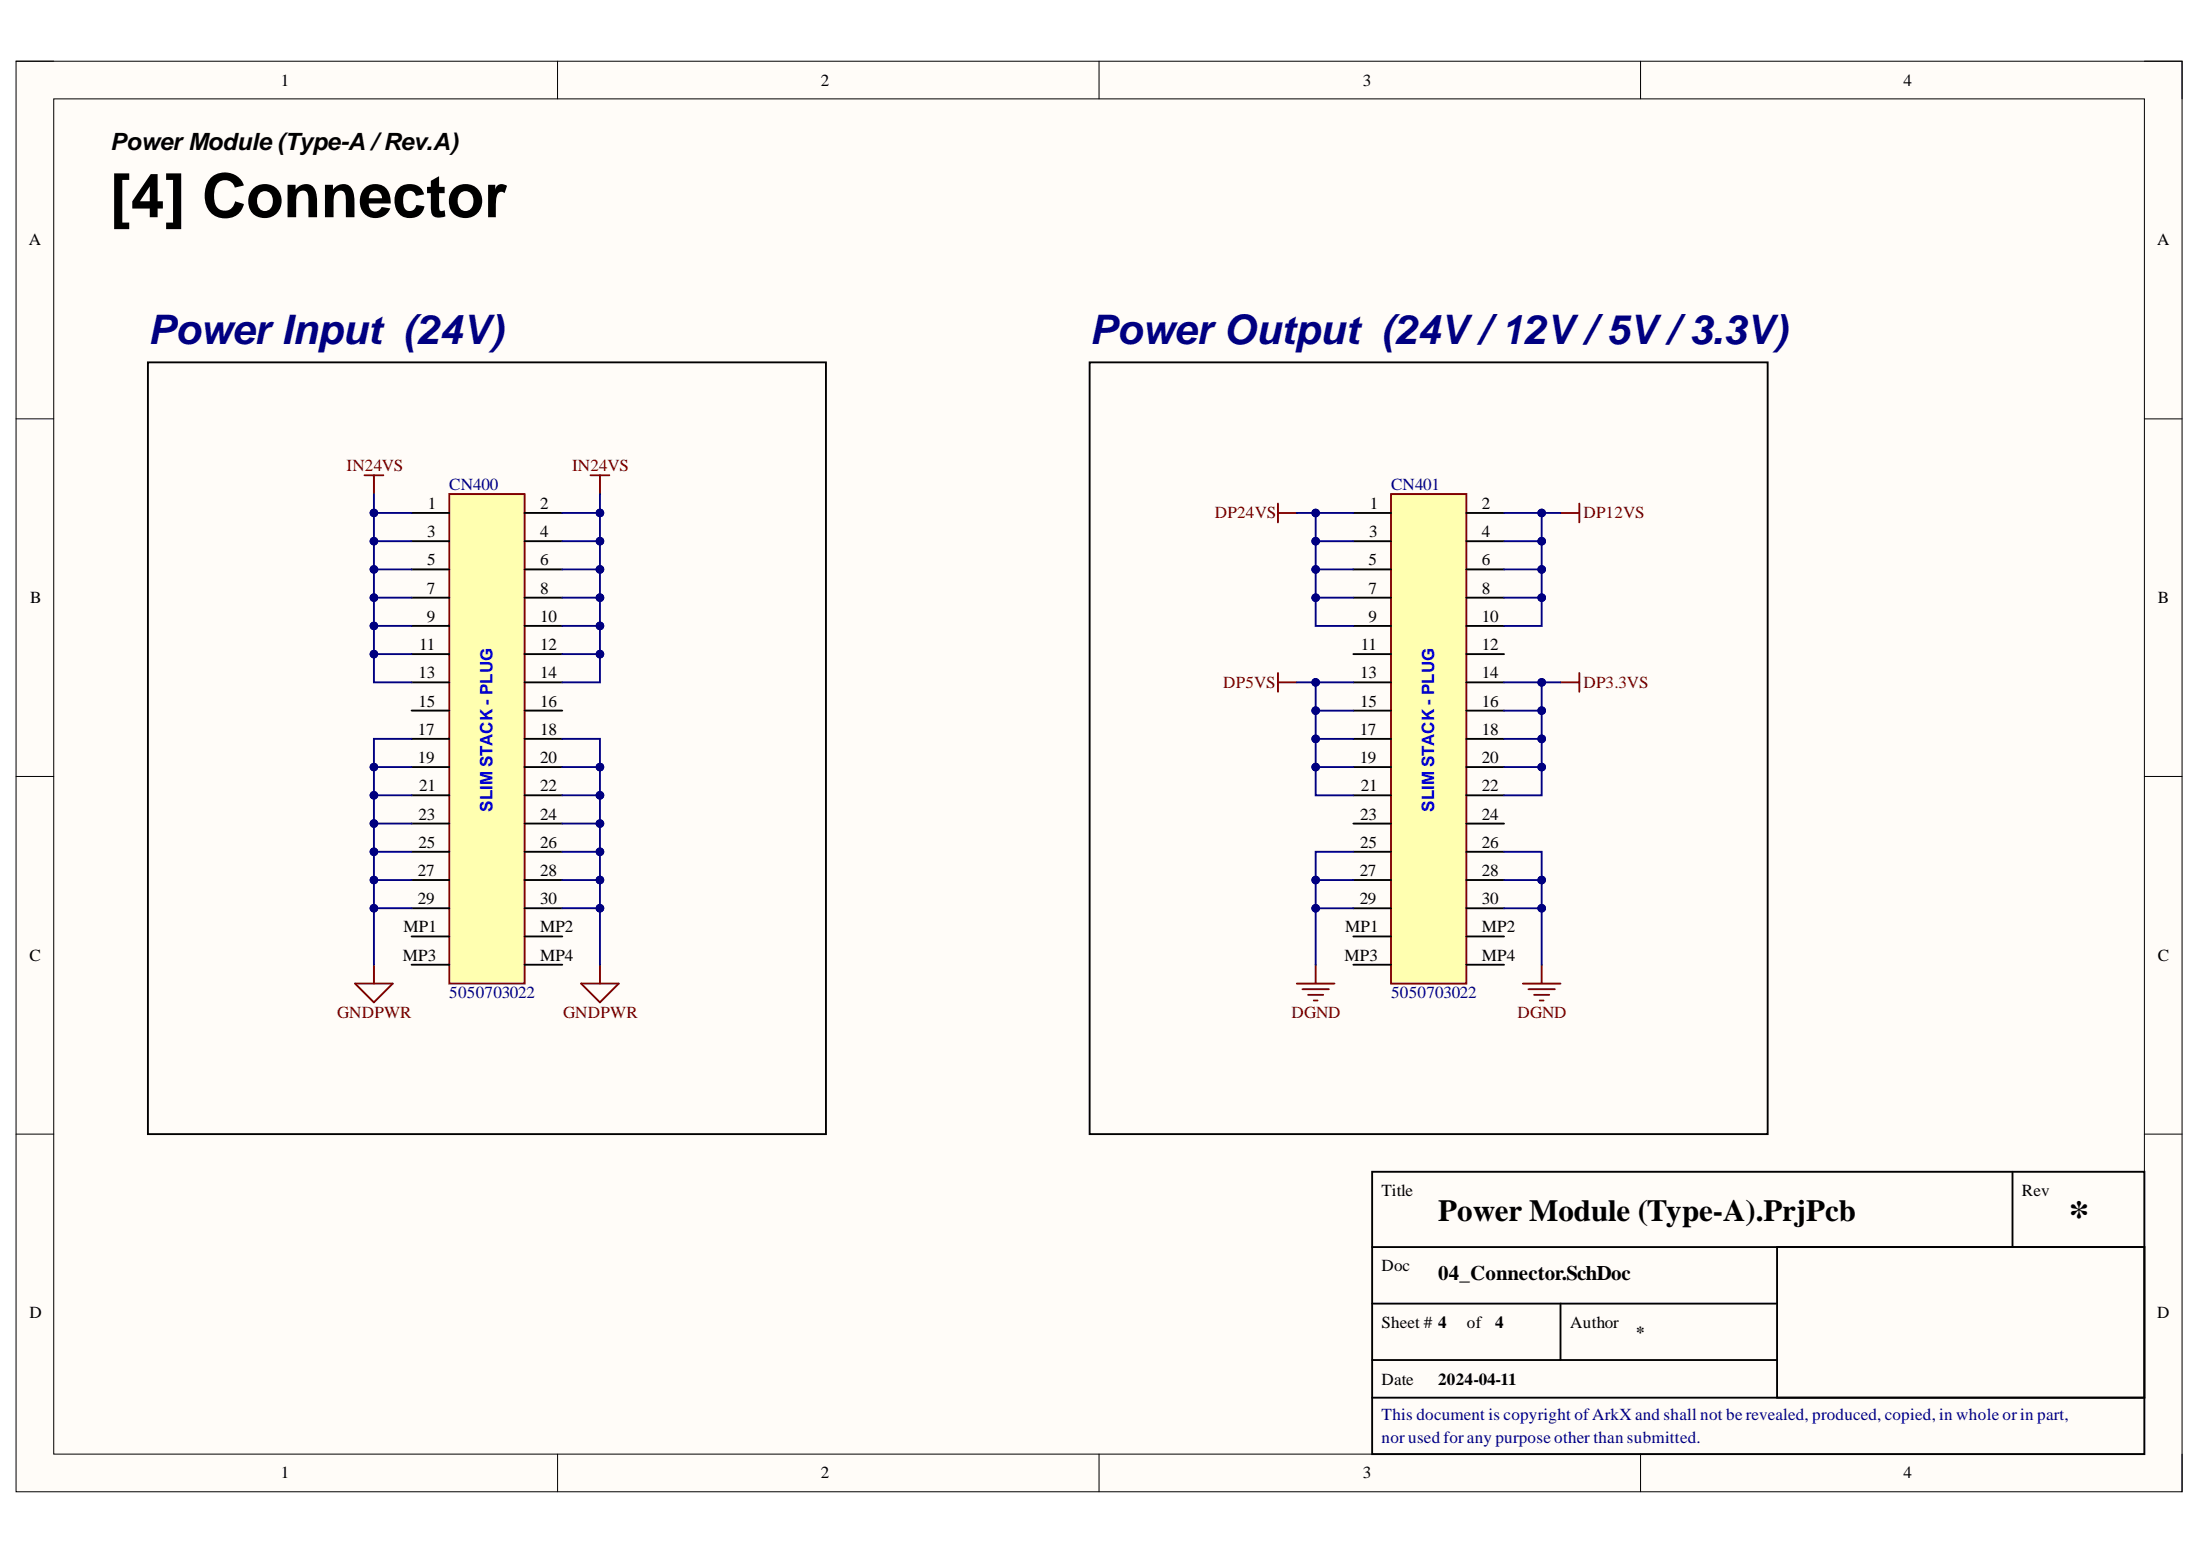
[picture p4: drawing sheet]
<svg xmlns="http://www.w3.org/2000/svg" width="297mm" height="210mm" viewBox="0 0 297 210" stroke-linecap="round" stroke-linejoin="round" font-family="sans-serif">
<path d="M2.2 8.3h292.4v193.1h-292.4z" fill-rule="evenodd" fill="#fffcf8"/>
<path d="M2.2 8.3h292.4v193.1h-292.4z" fill="none" stroke="#000" stroke-width=".14"/>
<path d="M7.3 13.3h282.2v183h-282.2z" fill-rule="evenodd" fill="#fffcf8"/>
<g fill="none" stroke="#000" stroke-width=".14">
<path d="M2.2 8.3h5.1M7.3 13.3h282.2v183h-282.2zM75.3 8.3v5M148.4 8.3v5M221.5 8.3v5M289.5 8.3h5.1v5M2.2 56.5h5.1M289.5 56.5h5.1M2.2 104.8h5.1M289.5 104.8h5.1M2.2 153.1h5.1M289.5 153.1h5.1"/>
<path d="M75.3 196.3v5.1M148.4 196.3v5.1M221.5 196.3v5.1M294.6 196.3v5.1"/>
</g>
<path d="M185.3 158.2h104.2v38.1h-104.2zM271.7 158.2v10.1M185.3 168.3h104.2M185.3 176h54.6M210.7 176v7.6M239.9 168.3h49.6v20.4h-49.6zM185.3 188.7h104.2M185.3 183.6h54.6" fill="none" stroke="#000" stroke-width=".25"/>
<path d="M60.7 66.7h10.1v66.1h-10.1z" fill-rule="evenodd" fill="#ffffb0"/>
<path d="M60.7 66.7h10.1v66.1h-10.1z" fill="none" stroke="#800000" stroke-width=".25"/>
<g fill="none" stroke="#000" stroke-width=".25">
<path d="M55.6 69.2h5.1M55.6 73.1h5.1M55.6 76.9h5.1M70.8 69.2h5.1M70.8 73.1h5.1M70.8 76.9h5.1M55.6 80.7h5.1M55.6 84.5h5.1M55.6 88.3h5.1M55.6 92.1h5.1M55.6 95.9h5.1M55.6 99.7h5.1"/>
<path d="M70.8 80.7h5.1M70.8 84.5h5.1M70.8 88.3h5.1M70.8 92.1h5.1M70.8 95.9h5.1M70.8 99.7h5.1M55.6 103.5h5.1M55.6 107.4h5.1M55.6 111.2h5.1M55.6 115h5.1M55.6 118.8h5.1M70.8 103.5h5.1"/>
<path d="M70.8 107.4h5.1M70.8 111.2h5.1M70.8 115h5.1M70.8 118.8h5.1M55.6 122.6h5.1M55.6 126.4h5.1M55.6 130.2h5.1M70.8 122.6h5.1M70.8 126.4h5.1M70.8 130.2h5.1"/>
</g>
<path d="M187.8 66.7h10.2v66.1h-10.2z" fill-rule="evenodd" fill="#ffffb0"/>
<g fill="none" stroke="#800000" stroke-width=".25">
<path d="M49.2 64.2h2.6M50.5 64.2v2.5M79.7 64.2h2.6M81 64.2v2.5M172.5 68v2.5M172.6 69.2h2.5M187.8 66.7h10.2v66.1h-10.2zM210.7 69.2h2.5M213.2 68v2.5M172.5 90.8v2.6M172.6 92.1h2.5M210.7 92.1h2.5"/>
<path d="M213.2 90.8v2.6M47.9 132.8h5.1l-2.5 2.5zM50.5 130.2v2.6M78.5 132.8h5l-2.5 2.5zM81 130.2v2.6M175.1 132.8h5.1M175.9 133.5h3.5M176.6 134.3h2.1M177.4 135.1h.5M177.6 130.2v2.6M205.6 132.8h5.1M206.4 133.5h3.5"/>
<path d="M207.1 134.3h2.1M207.9 135.1h.5M208.2 130.2v2.6"/>
</g>
<g fill="none" stroke="#000" stroke-width=".25">
<path d="M20 48.9h91.5v104.2h-91.5zM182.7 69.2h5.1M182.7 73.1h5.1M182.7 76.9h5.1M198 69.2h5.1M198 73.1h5.1M198 76.9h5.1M182.7 80.7h5.1M182.7 84.5h5.1M182.7 88.3h5.1M182.7 92.1h5.1M182.7 95.9h5.1"/>
<path d="M182.7 99.7h5.1M198 80.7h5.1M198 84.5h5.1M198 88.3h5.1M198 92.1h5.1M198 95.9h5.1M198 99.7h5.1M182.7 103.5h5.1M182.7 107.4h5.1M182.7 111.2h5.1M182.7 115h5.1M182.7 118.8h5.1"/>
<path d="M198 103.5h5.1M198 107.4h5.1M198 111.2h5.1M198 115h5.1M198 118.8h5.1M182.7 122.6h5.1M182.7 126.4h5.1M182.7 130.2h5.1M198 122.6h5.1M198 126.4h5.1M198 130.2h5.1"/>
</g>
<path d="M50.5 118.8h5.1" fill="none" stroke="#000080" stroke-width=".25"/>
<circle cx="50.5" cy="118.8" r=".51" fill="#000080"/>
<circle cx="50.5" cy="118.8" r=".51" fill="none" stroke="#000080" stroke-width=".14"/>
<path d="M50.5 115h5.1" fill="none" stroke="#000080" stroke-width=".25"/>
<circle cx="50.5" cy="115" r=".51" fill="#000080"/>
<circle cx="50.5" cy="115" r=".51" fill="none" stroke="#000080" stroke-width=".14"/>
<path d="M50.5 111.2h5.1" fill="none" stroke="#000080" stroke-width=".25"/>
<circle cx="50.5" cy="111.2" r=".51" fill="#000080"/>
<circle cx="50.5" cy="111.2" r=".51" fill="none" stroke="#000080" stroke-width=".14"/>
<path d="M50.5 107.4h5.1" fill="none" stroke="#000080" stroke-width=".25"/>
<circle cx="50.5" cy="107.4" r=".51" fill="#000080"/>
<circle cx="50.5" cy="107.4" r=".51" fill="none" stroke="#000080" stroke-width=".14"/>
<path d="M50.5 103.5h5.1" fill="none" stroke="#000080" stroke-width=".25"/>
<circle cx="50.5" cy="103.5" r=".51" fill="#000080"/>
<circle cx="50.5" cy="103.5" r=".51" fill="none" stroke="#000080" stroke-width=".14"/>
<path d="M50.5 69.2h5.1" fill="none" stroke="#000080" stroke-width=".25"/>
<circle cx="50.5" cy="69.2" r=".51" fill="#000080"/>
<circle cx="50.5" cy="69.2" r=".51" fill="none" stroke="#000080" stroke-width=".14"/>
<path d="M50.5 73.1h5.1" fill="none" stroke="#000080" stroke-width=".25"/>
<circle cx="50.5" cy="73.1" r=".51" fill="#000080"/>
<circle cx="50.5" cy="73.1" r=".51" fill="none" stroke="#000080" stroke-width=".14"/>
<path d="M50.5 76.9h5.1" fill="none" stroke="#000080" stroke-width=".25"/>
<circle cx="50.5" cy="76.9" r=".51" fill="#000080"/>
<circle cx="50.5" cy="76.9" r=".51" fill="none" stroke="#000080" stroke-width=".14"/>
<path d="M50.5 80.7h5.1" fill="none" stroke="#000080" stroke-width=".25"/>
<circle cx="50.5" cy="80.7" r=".51" fill="#000080"/>
<circle cx="50.5" cy="80.7" r=".51" fill="none" stroke="#000080" stroke-width=".14"/>
<path d="M50.5 84.5h5.1" fill="none" stroke="#000080" stroke-width=".25"/>
<circle cx="50.5" cy="84.5" r=".51" fill="#000080"/>
<circle cx="50.5" cy="84.5" r=".51" fill="none" stroke="#000080" stroke-width=".14"/>
<path d="M50.5 88.3h5.1" fill="none" stroke="#000080" stroke-width=".25"/>
<circle cx="50.5" cy="88.3" r=".51" fill="#000080"/>
<circle cx="50.5" cy="88.3" r=".51" fill="none" stroke="#000080" stroke-width=".14"/>
<path d="M50.5 122.6h5.1" fill="none" stroke="#000080" stroke-width=".25"/>
<circle cx="50.5" cy="122.6" r=".51" fill="#000080"/>
<circle cx="50.5" cy="122.6" r=".51" fill="none" stroke="#000080" stroke-width=".14"/>
<path d="M75.9 118.8h5.1" fill="none" stroke="#000080" stroke-width=".25"/>
<circle cx="81" cy="118.8" r=".51" fill="#000080"/>
<circle cx="81" cy="118.8" r=".51" fill="none" stroke="#000080" stroke-width=".14"/>
<path d="M75.9 115h5.1" fill="none" stroke="#000080" stroke-width=".25"/>
<circle cx="81" cy="115" r=".51" fill="#000080"/>
<circle cx="81" cy="115" r=".51" fill="none" stroke="#000080" stroke-width=".14"/>
<path d="M75.9 111.2h5.1" fill="none" stroke="#000080" stroke-width=".25"/>
<circle cx="81" cy="111.2" r=".51" fill="#000080"/>
<circle cx="81" cy="111.2" r=".51" fill="none" stroke="#000080" stroke-width=".14"/>
<path d="M75.9 107.4h5.1" fill="none" stroke="#000080" stroke-width=".25"/>
<circle cx="81" cy="107.4" r=".51" fill="#000080"/>
<circle cx="81" cy="107.4" r=".51" fill="none" stroke="#000080" stroke-width=".14"/>
<path d="M75.9 103.5h5.1" fill="none" stroke="#000080" stroke-width=".25"/>
<circle cx="81" cy="103.5" r=".51" fill="#000080"/>
<circle cx="81" cy="103.5" r=".51" fill="none" stroke="#000080" stroke-width=".14"/>
<path d="M75.9 69.2h5.1" fill="none" stroke="#000080" stroke-width=".25"/>
<circle cx="81" cy="69.2" r=".51" fill="#000080"/>
<circle cx="81" cy="69.2" r=".51" fill="none" stroke="#000080" stroke-width=".14"/>
<path d="M75.9 73.1h5.1" fill="none" stroke="#000080" stroke-width=".25"/>
<circle cx="81" cy="73.1" r=".51" fill="#000080"/>
<circle cx="81" cy="73.1" r=".51" fill="none" stroke="#000080" stroke-width=".14"/>
<path d="M75.9 76.9h5.1" fill="none" stroke="#000080" stroke-width=".25"/>
<circle cx="81" cy="76.9" r=".51" fill="#000080"/>
<circle cx="81" cy="76.9" r=".51" fill="none" stroke="#000080" stroke-width=".14"/>
<path d="M75.9 80.7h5.1" fill="none" stroke="#000080" stroke-width=".25"/>
<circle cx="81" cy="80.7" r=".51" fill="#000080"/>
<circle cx="81" cy="80.7" r=".51" fill="none" stroke="#000080" stroke-width=".14"/>
<path d="M75.9 84.5h5.1" fill="none" stroke="#000080" stroke-width=".25"/>
<circle cx="81" cy="84.5" r=".51" fill="#000080"/>
<circle cx="81" cy="84.5" r=".51" fill="none" stroke="#000080" stroke-width=".14"/>
<path d="M75.9 88.3h5.1" fill="none" stroke="#000080" stroke-width=".25"/>
<circle cx="81" cy="88.3" r=".51" fill="#000080"/>
<circle cx="81" cy="88.3" r=".51" fill="none" stroke="#000080" stroke-width=".14"/>
<path d="M75.9 122.6h5.1" fill="none" stroke="#000080" stroke-width=".25"/>
<circle cx="81" cy="122.6" r=".51" fill="#000080"/>
<circle cx="81" cy="122.6" r=".51" fill="none" stroke="#000080" stroke-width=".14"/>
<path d="M177.6 69.2v3.9h5.1" fill="none" stroke="#000080" stroke-width=".25"/>
<circle cx="177.6" cy="73.1" r=".51" fill="#000080"/>
<circle cx="177.6" cy="73.1" r=".51" fill="none" stroke="#000080" stroke-width=".14"/>
<circle cx="177.6" cy="69.2" r=".51" fill="#000080"/>
<circle cx="177.6" cy="69.2" r=".51" fill="none" stroke="#000080" stroke-width=".14"/>
<path d="M177.6 73.1v3.8h5.1" fill="none" stroke="#000080" stroke-width=".25"/>
<circle cx="177.6" cy="76.9" r=".51" fill="#000080"/>
<circle cx="177.6" cy="76.9" r=".51" fill="none" stroke="#000080" stroke-width=".14"/>
<circle cx="177.6" cy="73.1" r=".51" fill="#000080"/>
<circle cx="177.6" cy="73.1" r=".51" fill="none" stroke="#000080" stroke-width=".14"/>
<path d="M208.2 69.2v3.9h-5.1" fill="none" stroke="#000080" stroke-width=".25"/>
<circle cx="208.1" cy="69.2" r=".51" fill="#000080"/>
<circle cx="208.1" cy="69.2" r=".51" fill="none" stroke="#000080" stroke-width=".14"/>
<circle cx="208.2" cy="73.1" r=".51" fill="#000080"/>
<circle cx="208.2" cy="73.1" r=".51" fill="none" stroke="#000080" stroke-width=".14"/>
<path d="M208.2 73.1v3.8h-5.1" fill="none" stroke="#000080" stroke-width=".25"/>
<circle cx="208.2" cy="73.1" r=".51" fill="#000080"/>
<circle cx="208.2" cy="73.1" r=".51" fill="none" stroke="#000080" stroke-width=".14"/>
<circle cx="208.1" cy="76.9" r=".51" fill="#000080"/>
<circle cx="208.1" cy="76.9" r=".51" fill="none" stroke="#000080" stroke-width=".14"/>
<path d="M177.6 76.9v3.8h5.1" fill="none" stroke="#000080" stroke-width=".25"/>
<circle cx="177.6" cy="80.7" r=".51" fill="#000080"/>
<circle cx="177.6" cy="80.7" r=".51" fill="none" stroke="#000080" stroke-width=".14"/>
<circle cx="177.6" cy="76.9" r=".51" fill="#000080"/>
<circle cx="177.6" cy="76.9" r=".51" fill="none" stroke="#000080" stroke-width=".14"/>
<path d="M208.2 76.9v3.8h-5.1" fill="none" stroke="#000080" stroke-width=".25"/>
<circle cx="208.2" cy="80.7" r=".51" fill="#000080"/>
<circle cx="208.2" cy="80.7" r=".51" fill="none" stroke="#000080" stroke-width=".14"/>
<circle cx="208.1" cy="76.9" r=".51" fill="#000080"/>
<circle cx="208.1" cy="76.9" r=".51" fill="none" stroke="#000080" stroke-width=".14"/>
<path d="M208.2 92.1v3.8h-5.1" fill="none" stroke="#000080" stroke-width=".25"/>
<circle cx="208.1" cy="92.1" r=".51" fill="#000080"/>
<circle cx="208.1" cy="92.1" r=".51" fill="none" stroke="#000080" stroke-width=".14"/>
<circle cx="208.1" cy="95.9" r=".51" fill="#000080"/>
<circle cx="208.1" cy="95.9" r=".51" fill="none" stroke="#000080" stroke-width=".14"/>
<path d="M208.2 95.9v3.8h-5.1" fill="none" stroke="#000080" stroke-width=".25"/>
<circle cx="208.2" cy="99.7" r=".51" fill="#000080"/>
<circle cx="208.2" cy="99.7" r=".51" fill="none" stroke="#000080" stroke-width=".14"/>
<circle cx="208.1" cy="95.9" r=".51" fill="#000080"/>
<circle cx="208.1" cy="95.9" r=".51" fill="none" stroke="#000080" stroke-width=".14"/>
<path d="M208.2 99.7v3.8h-5.1" fill="none" stroke="#000080" stroke-width=".25"/>
<circle cx="208.1" cy="103.5" r=".51" fill="#000080"/>
<circle cx="208.1" cy="103.5" r=".51" fill="none" stroke="#000080" stroke-width=".14"/>
<circle cx="208.2" cy="99.7" r=".51" fill="#000080"/>
<circle cx="208.2" cy="99.7" r=".51" fill="none" stroke="#000080" stroke-width=".14"/>
<path d="M208.2 80.7v3.8h-5.1" fill="none" stroke="#000080" stroke-width=".25"/>
<circle cx="208.2" cy="80.7" r=".51" fill="#000080"/>
<circle cx="208.2" cy="80.7" r=".51" fill="none" stroke="#000080" stroke-width=".14"/>
<path d="M175.1 92.1h2.5v3.8h5.1" fill="none" stroke="#000080" stroke-width=".25"/>
<circle cx="177.6" cy="95.9" r=".51" fill="#000080"/>
<circle cx="177.6" cy="95.9" r=".51" fill="none" stroke="#000080" stroke-width=".14"/>
<circle cx="177.6" cy="92.1" r=".51" fill="#000080"/>
<circle cx="177.6" cy="92.1" r=".51" fill="none" stroke="#000080" stroke-width=".14"/>
<path d="M177.6 92.1h5.1" fill="none" stroke="#000080" stroke-width=".25"/>
<circle cx="177.6" cy="92.1" r=".51" fill="#000080"/>
<circle cx="177.6" cy="92.1" r=".51" fill="none" stroke="#000080" stroke-width=".14"/>
<path d="M177.6 95.9v3.8h5.1" fill="none" stroke="#000080" stroke-width=".25"/>
<circle cx="177.6" cy="99.7" r=".51" fill="#000080"/>
<circle cx="177.6" cy="99.7" r=".51" fill="none" stroke="#000080" stroke-width=".14"/>
<circle cx="177.6" cy="95.9" r=".51" fill="#000080"/>
<circle cx="177.6" cy="95.9" r=".51" fill="none" stroke="#000080" stroke-width=".14"/>
<path d="M177.6 99.7v3.8h5.1" fill="none" stroke="#000080" stroke-width=".25"/>
<circle cx="177.6" cy="103.5" r=".51" fill="#000080"/>
<circle cx="177.6" cy="103.5" r=".51" fill="none" stroke="#000080" stroke-width=".14"/>
<circle cx="177.6" cy="99.7" r=".51" fill="#000080"/>
<circle cx="177.6" cy="99.7" r=".51" fill="none" stroke="#000080" stroke-width=".14"/>
<path d="M177.6 80.7v3.8h5.1" fill="none" stroke="#000080" stroke-width=".25"/>
<circle cx="177.6" cy="80.7" r=".51" fill="#000080"/>
<circle cx="177.6" cy="80.7" r=".51" fill="none" stroke="#000080" stroke-width=".14"/>
<path d="M177.6 103.5v3.9h5.1" fill="none" stroke="#000080" stroke-width=".25"/>
<circle cx="177.6" cy="103.5" r=".51" fill="#000080"/>
<circle cx="177.6" cy="103.5" r=".51" fill="none" stroke="#000080" stroke-width=".14"/>
<path d="M208.2 103.5v3.9h-5.1" fill="none" stroke="#000080" stroke-width=".25"/>
<circle cx="208.1" cy="103.5" r=".51" fill="#000080"/>
<circle cx="208.1" cy="103.5" r=".51" fill="none" stroke="#000080" stroke-width=".14"/>
<path d="M177.6 118.8h5.1" fill="none" stroke="#000080" stroke-width=".25"/>
<circle cx="177.6" cy="118.8" r=".51" fill="#000080"/>
<circle cx="177.6" cy="118.8" r=".51" fill="none" stroke="#000080" stroke-width=".14"/>
<path d="M177.6 122.6h5.1" fill="none" stroke="#000080" stroke-width=".25"/>
<circle cx="177.6" cy="122.6" r=".51" fill="#000080"/>
<circle cx="177.6" cy="122.6" r=".51" fill="none" stroke="#000080" stroke-width=".14"/>
<path d="M203.1 118.8h5.1" fill="none" stroke="#000080" stroke-width=".25"/>
<circle cx="208.2" cy="118.8" r=".51" fill="#000080"/>
<circle cx="208.2" cy="118.8" r=".51" fill="none" stroke="#000080" stroke-width=".14"/>
<path d="M203.1 122.6h5.1" fill="none" stroke="#000080" stroke-width=".25"/>
<circle cx="208.1" cy="122.6" r=".51" fill="#000080"/>
<circle cx="208.1" cy="122.6" r=".51" fill="none" stroke="#000080" stroke-width=".14"/>
<path d="M147.1 48.9h91.6v104.2h-91.6z" fill="none" stroke="#000" stroke-width=".25"/>
<path d="M55.6 99.7h-5.1v30.5" fill="none" stroke="#000080" stroke-width=".25"/>
<circle cx="50.5" cy="103.5" r=".51" fill="#000080"/>
<circle cx="50.5" cy="103.5" r=".51" fill="none" stroke="#000080" stroke-width=".14"/>
<circle cx="50.5" cy="107.4" r=".51" fill="#000080"/>
<circle cx="50.5" cy="107.4" r=".51" fill="none" stroke="#000080" stroke-width=".14"/>
<circle cx="50.5" cy="111.2" r=".51" fill="#000080"/>
<circle cx="50.5" cy="111.2" r=".51" fill="none" stroke="#000080" stroke-width=".14"/>
<circle cx="50.5" cy="115" r=".51" fill="#000080"/>
<circle cx="50.5" cy="115" r=".51" fill="none" stroke="#000080" stroke-width=".14"/>
<circle cx="50.5" cy="118.8" r=".51" fill="#000080"/>
<circle cx="50.5" cy="118.8" r=".51" fill="none" stroke="#000080" stroke-width=".14"/>
<circle cx="50.5" cy="122.6" r=".51" fill="#000080"/>
<circle cx="50.5" cy="122.6" r=".51" fill="none" stroke="#000080" stroke-width=".14"/>
<path d="M75.9 99.7h5.1v30.5" fill="none" stroke="#000080" stroke-width=".25"/>
<circle cx="81" cy="103.5" r=".51" fill="#000080"/>
<circle cx="81" cy="103.5" r=".51" fill="none" stroke="#000080" stroke-width=".14"/>
<circle cx="81" cy="107.4" r=".51" fill="#000080"/>
<circle cx="81" cy="107.4" r=".51" fill="none" stroke="#000080" stroke-width=".14"/>
<circle cx="81" cy="111.2" r=".51" fill="#000080"/>
<circle cx="81" cy="111.2" r=".51" fill="none" stroke="#000080" stroke-width=".14"/>
<circle cx="81" cy="115" r=".51" fill="#000080"/>
<circle cx="81" cy="115" r=".51" fill="none" stroke="#000080" stroke-width=".14"/>
<circle cx="81" cy="118.8" r=".51" fill="#000080"/>
<circle cx="81" cy="118.8" r=".51" fill="none" stroke="#000080" stroke-width=".14"/>
<circle cx="81" cy="122.6" r=".51" fill="#000080"/>
<circle cx="81" cy="122.6" r=".51" fill="none" stroke="#000080" stroke-width=".14"/>
<path d="M175.1 69.2h7.6" fill="none" stroke="#000080" stroke-width=".25"/>
<circle cx="177.6" cy="69.2" r=".51" fill="#000080"/>
<circle cx="177.6" cy="69.2" r=".51" fill="none" stroke="#000080" stroke-width=".14"/>
<path d="M182.7 115h-5.1v15.2" fill="none" stroke="#000080" stroke-width=".25"/>
<circle cx="177.6" cy="118.8" r=".51" fill="#000080"/>
<circle cx="177.6" cy="118.8" r=".51" fill="none" stroke="#000080" stroke-width=".14"/>
<circle cx="177.6" cy="122.6" r=".51" fill="#000080"/>
<circle cx="177.6" cy="122.6" r=".51" fill="none" stroke="#000080" stroke-width=".14"/>
<path d="M203.1 115h5.1v15.2" fill="none" stroke="#000080" stroke-width=".25"/>
<circle cx="208.2" cy="118.8" r=".51" fill="#000080"/>
<circle cx="208.2" cy="118.8" r=".51" fill="none" stroke="#000080" stroke-width=".14"/>
<circle cx="208.1" cy="122.6" r=".51" fill="#000080"/>
<circle cx="208.1" cy="122.6" r=".51" fill="none" stroke="#000080" stroke-width=".14"/>
<path d="M203.1 92.1h7.6" fill="none" stroke="#000080" stroke-width=".25"/>
<circle cx="208.1" cy="92.1" r=".51" fill="#000080"/>
<circle cx="208.1" cy="92.1" r=".51" fill="none" stroke="#000080" stroke-width=".14"/>
<path d="M203.1 69.2h7.6" fill="none" stroke="#000080" stroke-width=".25"/>
<circle cx="208.1" cy="69.2" r=".51" fill="#000080"/>
<circle cx="208.1" cy="69.2" r=".51" fill="none" stroke="#000080" stroke-width=".14"/>
<path d="M50.5 66.7v25.4h5.1" fill="none" stroke="#000080" stroke-width=".25"/>
<circle cx="50.5" cy="69.2" r=".51" fill="#000080"/>
<circle cx="50.5" cy="69.2" r=".51" fill="none" stroke="#000080" stroke-width=".14"/>
<circle cx="50.5" cy="73.1" r=".51" fill="#000080"/>
<circle cx="50.5" cy="73.1" r=".51" fill="none" stroke="#000080" stroke-width=".14"/>
<circle cx="50.5" cy="76.9" r=".51" fill="#000080"/>
<circle cx="50.5" cy="76.9" r=".51" fill="none" stroke="#000080" stroke-width=".14"/>
<circle cx="50.5" cy="80.7" r=".51" fill="#000080"/>
<circle cx="50.5" cy="80.7" r=".51" fill="none" stroke="#000080" stroke-width=".14"/>
<circle cx="50.5" cy="84.5" r=".51" fill="#000080"/>
<circle cx="50.5" cy="84.5" r=".51" fill="none" stroke="#000080" stroke-width=".14"/>
<circle cx="50.5" cy="88.3" r=".51" fill="#000080"/>
<circle cx="50.5" cy="88.3" r=".51" fill="none" stroke="#000080" stroke-width=".14"/>
<path d="M81 66.7v25.4h-5.1" fill="none" stroke="#000080" stroke-width=".25"/>
<circle cx="81" cy="88.3" r=".51" fill="#000080"/>
<circle cx="81" cy="88.3" r=".51" fill="none" stroke="#000080" stroke-width=".14"/>
<circle cx="81" cy="84.5" r=".51" fill="#000080"/>
<circle cx="81" cy="84.5" r=".51" fill="none" stroke="#000080" stroke-width=".14"/>
<circle cx="81" cy="80.7" r=".51" fill="#000080"/>
<circle cx="81" cy="80.7" r=".51" fill="none" stroke="#000080" stroke-width=".14"/>
<circle cx="81" cy="76.9" r=".51" fill="#000080"/>
<circle cx="81" cy="76.9" r=".51" fill="none" stroke="#000080" stroke-width=".14"/>
<circle cx="81" cy="73.1" r=".51" fill="#000080"/>
<circle cx="81" cy="73.1" r=".51" fill="none" stroke="#000080" stroke-width=".14"/>
<circle cx="81" cy="69.2" r=".51" fill="#000080"/>
<circle cx="81" cy="69.2" r=".51" fill="none" stroke="#000080" stroke-width=".14"/>
<text font-size="8.2" x="14.9" y="29.3">[4] Connector</text>
<g font-size="5.5" fill="#000080">
<text x="20" y="46.5">PowerInput (24V)</text>
<text x="147.1" y="46.5">Power Output (24V/12V/5V/3.3V)</text>
</g>
<text font-size="5.5" x="279.3" y="165.8">*</text>
<text font-size="4.1" x="194.2" y="164.8">Power Module (Type-A).PrjPcb</text>
<text font-size="3.2" x="14.9" y="20.3">PowerModule (Type-A /Rev.A)</text>
<text font-size="2.8" x="194.2" y="172.8">04_Connector.SchDoc</text>
<g font-size="2.3">
<text x="37.9" y="11.6">1</text>
<text x="110.8" y="11.6">2</text>
<text x="184" y="11.6">3</text>
<text x="257" y="11.6">4</text>
<text x="3.9" y="33.1">A</text>
<text x="291.3" y="33.1">A</text>
<text x="57.8" y="68.7">1</text>
<text x="72.9" y="68.7">2</text>
<text x="184.9" y="68.7">1</text>
<text x="200.1" y="68.7">2</text>
<text x="57.7" y="72.5">3</text>
<text x="57.7" y="76.3">5</text>
<text x="72.9" y="72.5">4</text>
<text x="72.9" y="76.3">6</text>
<text x="184.8" y="76.3">5</text>
<text x="184.9" y="72.5">3</text>
<text x="200.1" y="72.5">4</text>
<text x="200.1" y="76.3">6</text>
<text x="4.1" y="81.4">B</text>
<text x="57.6" y="80.1">7</text>
<text x="57.6" y="83.9">9</text>
<text x="72.9" y="80.1">8</text>
<text x="72.9" y="83.9">10</text>
<text x="184.8" y="80.1">7</text>
<text x="184.8" y="83.9">9</text>
<text x="200.1" y="80.1">8</text>
<text x="200.1" y="83.9">10</text>
<text x="291.4" y="81.4">B</text>
<text x="56.6" y="87.7">11</text>
<text x="72.9" y="87.7">12</text>
<text x="183.8" y="87.7">11</text>
<text x="200.1" y="87.7">12</text>
<text x="56.5" y="91.5">13</text>
<text x="56.5" y="95.4">15</text>
<text x="72.9" y="91.5">14</text>
<text x="72.9" y="95.4">16</text>
<text x="183.7" y="91.5">13</text>
<text x="183.7" y="95.4">15</text>
<text x="200.1" y="91.5">14</text>
<text x="200.1" y="95.4">16</text>
<text x="56.4" y="99.2">17</text>
<text x="72.9" y="99.2">18</text>
<text x="183.6" y="99.2">17</text>
<text x="200.1" y="99.2">18</text>
<text x="56.4" y="103">19</text>
<text x="56.6" y="106.8">21</text>
<text x="72.9" y="103">20</text>
<text x="72.9" y="106.8">22</text>
<text x="183.6" y="103">19</text>
<text x="183.8" y="106.8">21</text>
<text x="200.1" y="103">20</text>
<text x="200.1" y="106.8">22</text>
<text x="56.5" y="110.6">23</text>
<text x="72.9" y="110.6">24</text>
<text x="183.7" y="110.6">23</text>
<text x="200.1" y="110.6">24</text>
<text x="56.4" y="118.3">27</text>
<text x="56.5" y="114.4">25</text>
<text x="72.9" y="114.4">26</text>
<text x="72.9" y="118.3">28</text>
<text x="183.6" y="118.3">27</text>
<text x="183.7" y="114.4">25</text>
<text x="200.1" y="114.4">26</text>
<text x="200.1" y="118.3">28</text>
<text x="54.5" y="125.9">MP1</text>
<text x="56.4" y="122.1">29</text>
<text x="72.9" y="122.1">30</text>
<text x="72.9" y="125.9">MP2</text>
<text x="181.6" y="125.9">MP1</text>
<text x="183.6" y="122.1">29</text>
<text x="200.1" y="122.1">30</text>
<text x="200.1" y="125.9">MP2</text>
<text x="4" y="129.7">C</text>
<text x="54.4" y="129.7">MP3</text>
<text x="72.9" y="129.7">MP4</text>
<text x="181.6" y="129.7">MP3</text>
<text x="200.1" y="129.7">MP4</text>
<text x="291.4" y="129.7">C</text>
<text x="186.5" y="161.4">Title</text>
<text x="273" y="161.4">Rev</text>
<text x="186.5" y="171.6">Doc</text>
<text x="4" y="177.9">D</text>
<text x="186.5" y="179.3">Sheet # 4</text>
<text x="198" y="179.3">of</text>
<text x="201.9" y="179.3">4</text>
<text x="212" y="179.3">Author</text>
<text x="291.3" y="177.9">D</text>
<text x="220.9" y="180.6">*</text>
<text x="186.5" y="186.9">Date</text>
<text x="194.2" y="186.9">2024-04-11</text>
<text x="37.9" y="199.6">1</text>
<text x="110.8" y="199.6">2</text>
<text x="184" y="199.6">3</text>
<text x="257" y="199.6">4</text>
</g>
<g font-size="2.3" fill="#800000">
<text x="46.8" y="63.6">IN24VS</text>
<text x="77.2" y="63.6">IN24VS</text>
<text x="164" y="70">DP24VS</text>
<text x="213.8" y="70">DP12VS</text>
<text x="165.1" y="92.9">DP5VS</text>
<text x="213.8" y="92.9">DP3.3VS</text>
<text x="45.5" y="137.4">GNDPWR</text>
<text x="76.1" y="137.4">GNDPWR</text>
<text x="174.4" y="137.4">DGND</text>
<text x="204.9" y="137.4">DGND</text>
</g>
<g font-size="2.3" fill="#000080">
<text x="60.7" y="66.2">CN400</text>
<text x="187.8" y="66.2">CN401</text>
<text x="60.7" y="134.7">5050703022</text>
<text x="187.8" y="134.7">5050703022</text>
<text x="186.5" y="191.7">This document is copyright ofArkX and shall not be revealed, produced, copied, in whole or in part,</text>
<text x="186.5" y="194.8">nor used for any purpose other than submitted.</text>
</g>
<g font-size="2.3" fill="#00f">
<text x="66.5" y="109.5" transform="rotate(-90 66.5 109.5)">SLIM STACK - PLUG</text>
<text x="193.6" y="109.5" transform="rotate(-90 193.6 109.5)">SLIM STACK - PLUG</text>
</g>
</svg>
